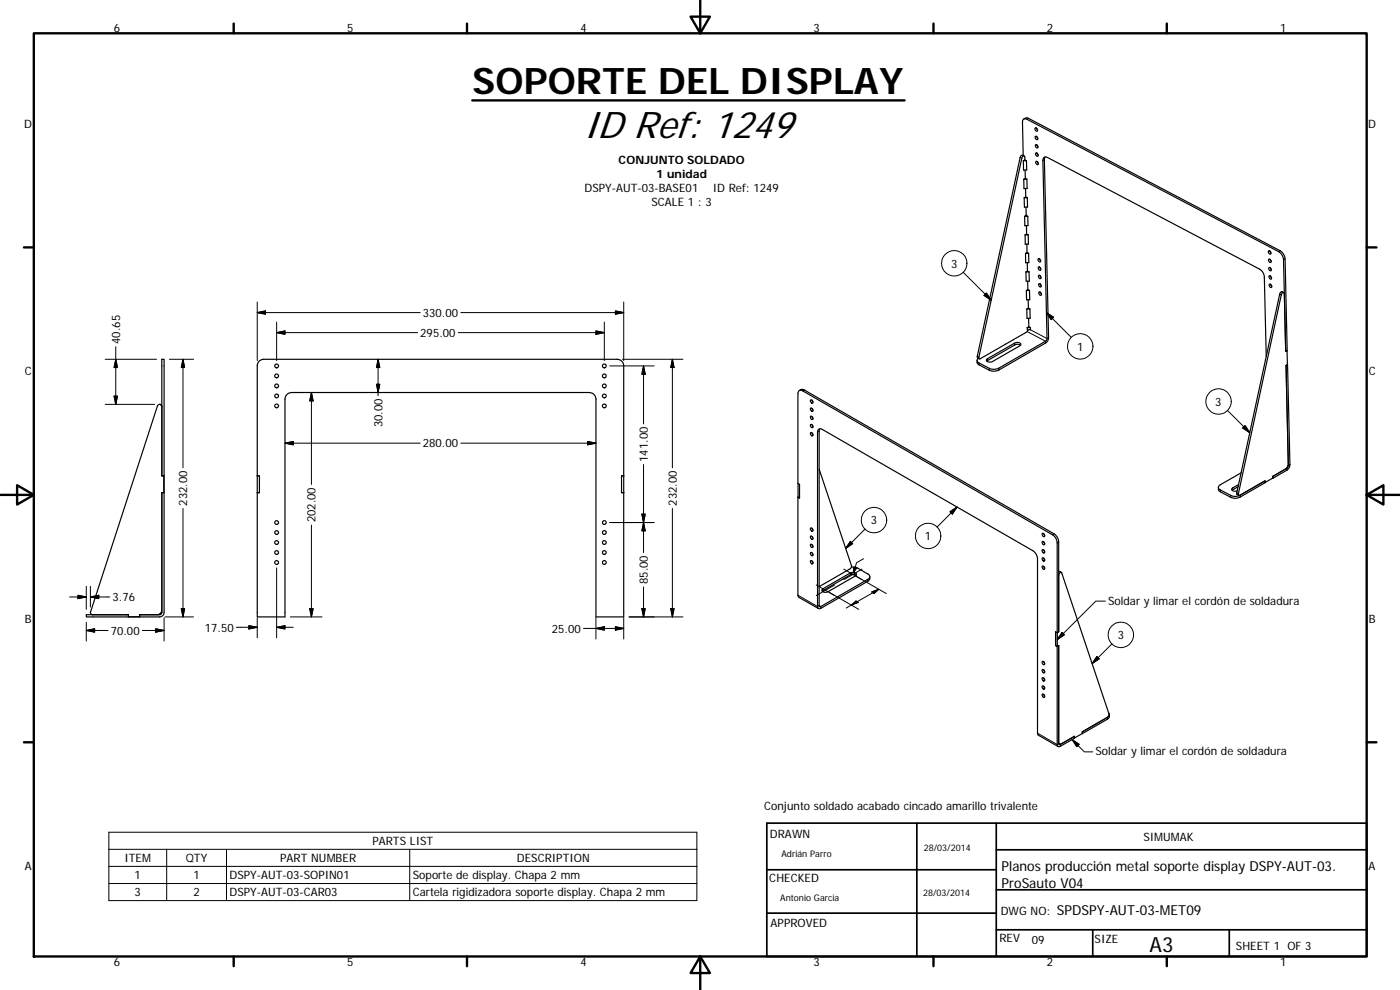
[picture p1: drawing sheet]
<svg xmlns="http://www.w3.org/2000/svg" width="420mm" height="297mm" viewBox="0 0 420 297" stroke-linecap="round" stroke-linejoin="round" font-family="sans-serif">
<g fill="none" stroke="#000" stroke-width=".36">
<path d="M307.3 35.7l.8-.4 .6 .2 75.5 39.7a3.1 3.1 0 0 1 1.5 2.5l.6 27.5-.4 .3M310.7 38.4a.52 .52 0 0 1 .7 .3 .52 .52 0 0 1-.4 .7 .65 .65 0 0 1-.3-1zM311.1 38.5l.3 .5M307.1 46.6l-.2-9.9a.87 .87 0 0 1 .3-.9 .87 .87 0 0 1 1 0l75.5 39.7a3.2 3.2 0 0 1 1.5 2.5l.7 27.5M307.4 46.8l-.7-.2-.5 .6-12.9 59.7v.4l.6 .4M307.6 48v-.9a.49 .49 0 0 0-.7-.2 .49 .49 0 0 0-.2 .6l-13 60 .4 .2 10-5.8M307.6 48l-.5 .2M307.6 48l.4 .2M307.6 51l.1 2.5M307.7 53.5l-.5 .3M307.7 53.5l.5 .3M307.8 56.6v2.5"/>
<path d="M307.8 59.1l-.4 .3M307.8 59.1l.5 .2M308 48.2h-.9M308 48.2l.1 2.8h-.9l-.1-2.8M308.2 53.8h-1M308.2 53.8l.1 2.8h-1l-.1-2.8M308.3 59.3l-.9 .1M308.3 59.3l.1 2.8h-1v-2.7M310.7 40.9a.56 .56 0 0 1 .7 .3 .56 .56 0 0 1-.2 .7 .74 .74 0 0 1-.5-1zM310.8 43.4a.55 .55 0 0 1 .6 .3 .55 .55 0 0 1-.2 .7 .74 .74 0 0 1-.4-1zM310.8 46a.54 .54 0 0 1 .7 .2 .54 .54 0 0 1-.2 .7 .7 .7 0 0 1-.5-.9zM310.9 48.5a.54 .54 0 0 1 .6 .2 .54 .54 0 0 1-.1 .7l-.4-.3z"/>
<path d="M311.1 41l.4 .6M311.2 43.5l.3 .5M311.2 46l.4 .6M311.3 48.5l.3 .5M313.7 47.1l-.3 .8 1.3 53.4a1.99 1.99 0 0 1-.9 1.6l-14 8.1a3.3 3.3 0 0 1-2.9 .1l-3.4-1.9-.3-1.1M307.9 62.1l.1 2.4M308 64.7l-.5 .2M308 64.5v.2M308 64.7l.5 .2M308 67.7l.1 2.5M308.1 70.2l-.5 .3M308.1 70.2l.5 .3"/>
<path d="M308.2 73.3v2.5M308.2 75.8l-.4 .3M308.2 75.8l.5 .2M308.3 78.8v2.5M308.5 64.9h-1M308.5 64.9v2.8h-.9l-.1-2.8M308.6 70.5h-1M308.6 70.5v2.8h-.9l-.1-2.8M308.7 76l-.9 .1M308.7 76l.1 2.8h-1v-2.7M311.6 77.6a.56 .56 0 0 1 .6 .3 .56 .56 0 0 1-.1 .7 .74 .74 0 0 1-.5-1zM312 77.7l.3 .6"/>
<path d="M380.7 75.3a.54 .54 0 0 1 .6 .3 .54 .54 0 0 1-.1 .7 .73 .73 0 0 1-.5-1zM380.8 77.8a.54 .54 0 0 1 .6 .3 .54 .54 0 0 1-.2 .7 .72 .72 0 0 1-.4-1zM381.1 75.3l.3 .6M381.2 77.9l.3 .5M308.3 81.3l-.4 .3M308.3 81.3l.5 .3M308.4 84.4l.1 2.5M308.5 86.9l-.5 .3M308.5 86.9l.5 .2M308.6 99l-.8 .8-3.7 2.1M308.6 89.9v2.6M308.6 92.5l-.4 .2"/>
<path d="M308.6 92.5l.5 .2M308.7 95.5l.1 2.5M308.8 98l-.5 .3M308.8 98l.4 .3M308.8 81.6h-.9M308.8 81.6l.1 2.8h-.9l-.1-2.8M309 87.1l-1 .1M309 87.1v2.8l-.9 .1-.1-2.8M309.1 92.7h-.9M309.1 92.7l.1 2.8h-1v-2.8M309.2 98.3h-.9M309.2 98.3v.6l-.9 .1v-.7"/>
<path d="M311.7 80.1a.61 .61 0 0 1 .6 .4 .61 .61 0 0 1-.2 .6 .68 .68 0 0 1-.4-1zM311.8 85.2a.56 .56 0 0 1 .6 .2 .56 .56 0 0 1-.2 .7 .74 .74 0 0 1-.4-.9zM311.8 82.6a.52 .52 0 0 1 .6 .3 .52 .52 0 0 1-.3 .7 .64 .64 0 0 1-.3-1zM311.8 87.7a.55 .55 0 0 1 .7 .3 .55 .55 0 0 1-.2 .6 .74 .74 0 0 1-.5-.9zM312 80.2l.4 .6M312.1 82.7l.4 .5M312.2 85.2l.3 .6M312.2 87.7l.3 .6M380.8 80.3a.56 .56 0 0 1 .7 .3 .56 .56 0 0 1-.2 .7 .74 .74 0 0 1-.5-1zM380.9 85.3a.54 .54 0 0 1 .7 .3 .54 .54 0 0 1-.2 .7 .7 .7 0 0 1-.5-1zM381 82.7a.57 .57 0 0 1 .5 .4 .57 .57 0 0 1-.2 .7l-.1-.1a.66 .66 0 0 1-.2-1zM381.2 80.3l.4 .6"/>
<path d="M381.3 82.8l.3 .6M381.3 85.3l.4 .6M384.6 87.5l-.1 .1M384.8 87.5h.1M384.8 87.5l-.4 .1-.3 .5-12.9 59.8v.4l.6 .4M384.8 87.5l.5 .3M385.5 88.1a.5 .5 0 0 0-.7-.3 .5 .5 0 0 0-.3 .7l-12.8 59.6v.5h.4M77.6 108.5l.6-.4 1-.3h106a1.97 1.97 0 0 1 2 2v75.3h-8.4v-65.3a2 2 0 0 0-1.9-2h-89.4a2.05 2.05 0 0 0-2 2v65.3h-8.3v-75.3zM239.9 117.2l.6-.4 .9 .2 74.9 43.2a3.2 3.2 0 0 1 1.4 2.4v27M296.1 107.9l8.4-5a1.04 1.04 0 0 1 1.1-.2 1.04 1.04 0 0 1 .7 .8l-8.6 5.1a1.03 1.03 0 0 1-1.6-.7zM306.3 103.6a1.54 1.54 0 0 0-1.8-.1l-8.3 4.9M380 106.9l-.6-23.7a2.97 2.97 0 0 0-1.4-2.4l-63.6-33.6a.88 .88 0 0 0-1 0 .88 .88 0 0 0-.4 1l1.2 53.5-.4 .7-14 8.1a3.4 3.4 0 0 1-2.9 0l-3.1-1.6a.78 .78 0 0 1-.6-.6 .78 .78 0 0 1 .4-.8"/>
<path d="M386.2 105.2h.1M386.3 105.2l-.4 .3M386.3 105.2l.1 4.2M386.4 109.4l-.4 .2 .6 30.2-.4 .7-4.2 2.4v.5M386.4 109.4h.1M386.4 109.4l.7 30a2.07 2.07 0 0 1-.9 1.7l-4.2 2.4M386.4 109.4l-.4 .3M47.9 121.3l.4 .2M48.4 121.5l.1 .4M48.5 122h.1M48.6 122a.67 .67 0 0 0-.6-.7 .67 .67 0 0 0-.7 .5l-20.2 62 .2 .4 .5 .2M243.3 122.5a.54 .54 0 0 1 .6 .3 .54 .54 0 0 1-.2 .6l-.4-.4z"/>
<path d="M243.3 127.4a.53 .53 0 0 1 .6 .3 .53 .53 0 0 1-.2 .6 .73 .73 0 0 1-.4-.9zM243.3 129.8a.56 .56 0 0 1 .6 .3 .56 .56 0 0 1-.2 .7 .77 .77 0 0 1-.4-1zM243.3 120a.53 .53 0 0 1 .6 .3 .53 .53 0 0 1-.2 .7 .71 .71 0 0 1-.4-1zM243.3 124.9a.54 .54 0 0 1 .6 .3 .54 .54 0 0 1-.2 .7 .72 .72 0 0 1-.4-1zM243.7 129.9l.3 .5M243.7 120.1l.3 .5M243.7 125l.3 .5M243.7 122.5l.3 .6M243.7 127.4l.3 .6M246.1 128.7l-.3 .7 .1 52.5 .4 .1 14.1-8.2a.84 .84 0 0 0 .6-.8 .84 .84 0 0 0-.6-.8l-3.3-1.9-1.6-.2M386.6 139.1a1.99 1.99 0 0 1-.9 1.7l-3.7 2.1v.5M48.6 147.8h.6"/>
<path d="M48.6 142.7h.6v5.1M48.6 142.8h.6v5h-.6M48.6 147.8v36M49.2 142.7v-34.9h-.6v35M49.2 147.8v36a1.37 1.37 0 0 1-1.3 1.3h-22v-.7h1.9M77.9 142.8l-.7-.1h.7v5.1h-.7M187.2 142.8l-.7-.1v5.1h.7M239.5 145.1l.5 .2v4.2l-.5-.4M239.5 149.1l.5 .3M243.3 158.4a.54 .54 0 0 1 .6 .3 .54 .54 0 0 1-.2 .7l-.4-.4zM243.7 158.5l.3 .5M245.8 140.8l9.8 29-.5 .9-9.3 5.3"/>
<path d="M365.7 146.2l.2 1.1 3.4 1.9a3.2 3.2 0 0 0 2.9-.1l7.4-4.3v-.5l-7.4 4.3M371.6 146l-1.8 1.1M371.7 145.4l-1.8 1a.52 .52 0 0 0-.2 .7 .52 .52 0 0 0 .7 .3l.9-.1M372.5 141.9l-6.3 3.6a.81 .81 0 0 0-.5 .7 .81 .81 0 0 0 .5 .8l3.1 1.6a3 3 0 0 0 2.7 .1M382 143.4l-2.4 1.4 .1-.5-7.6 4.3M243.3 160.9a.56 .56 0 0 1 .6 .3 .56 .56 0 0 1-.2 .7 .75 .75 0 0 1-.4-1zM243.3 168.2a.54 .54 0 0 1 .6 .3 .54 .54 0 0 1-.2 .7 .72 .72 0 0 1-.4-1zM243.3 165.8a.54 .54 0 0 1 .6 .3 .54 .54 0 0 1-.2 .7l-.4-.5zM243.3 163.3a.53 .53 0 0 1 .6 .3 .53 .53 0 0 1-.2 .7 .73 .73 0 0 1-.4-1zM243.7 165.8l.3 .6M243.7 163.4l.3 .5M243.7 160.9l.3 .6"/>
<path d="M243.7 168.3l.3 .5M246.8 176.8l8.4-4.9a1.08 1.08 0 0 1 1.8 .7l-8.5 4.9a1.07 1.07 0 0 1-1.8-.6zM256.9 172.6a1.41 1.41 0 0 0-1.7-.1l-8.5 4.9M261 173v.9l-.3 .4-14.4 8.2a.6 .6 0 0 1-.6 .1 .6 .6 0 0 1-.3-.6v-52.3a.87 .87 0 0 1 .4-.9 .87 .87 0 0 1 1 0l63.2 36.4a3.1 3.1 0 0 1 1.4 2.5v52.5l.2 .4 6 3.4M312.7 169.9a.51 .51 0 0 1 .7 .2 .51 .51 0 0 1-.1 .7l-.4-.2zM312.7 165a.51 .51 0 0 1 .7 .2 .51 .51 0 0 1-.1 .7l-.4-.2zM312.8 160a.55 .55 0 0 1 .6 .4 .55 .55 0 0 1-.1 .6l-.6-.6zM312.8 162.5a.54 .54 0 0 1 .6 .3 .54 .54 0 0 1-.1 .7l-.6-.6zM312.9 167.3a.57 .57 0 0 1 .5 .4 .57 .57 0 0 1-.1 .7l-.2-.1a.62 .62 0 0 1-.2-1zM313.2 162.6l.3 .5M313.2 160.1l.3 .6M313.2 165l.3 .5"/>
<path d="M313.2 169.9l.3 .6M313.2 167.4l.3 .6M317.7 172.6v-.2a.57 .57 0 0 1 .3-.5 .57 .57 0 0 1 .6 0l14.3 42.5-.5 .8-7.6 4.4M317.7 171.5l.8 .2M27.8 184.4h10.8M38.5 184.4v.7M41.9 184.4v.7M48.4 183.8h.2M48.5 183.5l-.6 .8M48.6 183.8l-.2 .4-.5 .2h-6v.7h-3.3v-.7M48.6 183.1a1.34 1.34 0 0 1-1.4 1.3M245.6 182.6l-5.9-3.4-.2-.6v-60.5a.89 .89 0 0 1 .4-.9 .89 .89 0 0 1 1 .1l74.9 43.1a3 3 0 0 1 1.5 2.5v60.5a.57 .57 0 0 0 .3 .6 .57 .57 0 0 0 .6-.1l4.2-2.4v-.6l-4.2 2.5-.5-.2v-29.5l-.4 .2"/>
<path d="M312.8 198.5a.54 .54 0 0 1 .6 .3 .54 .54 0 0 1-.1 .6 .73 .73 0 0 1-.5-.9zM313.2 198.5l.3 .6M316.8 193.7l.5 .3M316.8 189.6v4M316.8 193.6l.5 .3M316.9 193.7h-.1M317.3 189.8l-.5-.3v4.2M317.3 189.8h.1M317.7 193.7l-.4 .3M317.7 189.6h.1M317.7 189.5l-.4 .3M317.7 189.6l-.4 .2"/>
<path d="M312.7 208.4a.51 .51 0 0 1 .7 .2 .51 .51 0 0 1-.1 .7l-.4-.3zM312.8 203.4a.55 .55 0 0 1 .6 .3 .55 .55 0 0 1-.1 .7l-.6-.6zM312.8 205.8a.54 .54 0 0 1 .6 .3 .54 .54 0 0 1-.1 .7l-.6-.6zM312.9 200.9a.56 .56 0 0 1 .6 .3 .56 .56 0 0 1-.2 .7l-.2-.1a.62 .62 0 0 1-.2-.9zM313.2 201l.3 .5M313.2 203.4l.3 .6M313.2 208.3l.3 .6M313.2 205.9l.3 .5M324.8 219.6v.5M332.3 215.2l-7.5 4.4M332.8 214l.1 .7-.4 .4M332.9 214.4v.8l-.3 .4-7.8 4.5"/>
<path d="M317.7 223l.3 .2M322.4 221.4h.1M322.4 221.4v-.5l-3.7 2.2a.57 .57 0 0 1-.7 .1 .57 .57 0 0 1-.3-.6M324.8 220.1l-2.4 1.3"/>
<circle cx="83" cy="115.8" r=".56"/>
<circle cx="83" cy="118.8" r=".56"/>
<circle cx="83" cy="112.8" r=".56"/>
<circle cx="83" cy="109.8" r=".57"/>
<circle cx="181.4" cy="118.8" r=".57"/>
<circle cx="181.4" cy="115.8" r=".57"/>
<circle cx="181.4" cy="112.8" r=".57"/>
<circle cx="181.4" cy="109.8" r=".57"/>
<circle cx="83" cy="121.8" r=".56"/>
<circle cx="181.4" cy="121.8" r=".57"/>
<circle cx="83" cy="156.8" r=".56"/>
<circle cx="83" cy="159.8" r=".56"/>
<circle cx="181.4" cy="159.8" r=".57"/>
<circle cx="181.4" cy="156.8" r=".57"/>
<circle cx="83" cy="162.8" r=".56"/>
<circle cx="83" cy="168.8" r=".57"/>
<circle cx="83" cy="165.8" r=".56"/>
<circle cx="181.4" cy="162.8" r=".57"/>
<circle cx="181.4" cy="168.8" r=".58"/>
<circle cx="181.4" cy="165.8" r=".57"/>
</g>
<g fill="none" stroke="#000" stroke-width=".3">
<path d="M308.7 35.5l-.5 .3M306.2 47.2l.5 .3M313.4 47.9l-.4 .3M384.2 75.2l-.5 .3M385.7 77.7l-.5 .3M77.2 90.6v17.6M77.2 93.8l2.5-.5v1zM77.2 93.8h48.9M83 96.6v11.6M83 99.8l2.5-.5v1zM83 99.8h42.3M137.5 99.8h43.9"/>
<path d="M138.3 93.8h48.9M178.8 99.3l2.6 .5-2.6 .5zM181.4 96.6v11.6M184.7 93.3l2.5 .5-2.5 .5zM187.2 90.6v17.6M289.1 81.7l8.4 8.4M296 87.9l1.5 2.2-2.2-1.5zM308.2 99.5l5.6 2.9v.5M309.2 98.9l5 2.7 .5-.3M314 93.8l2.2 1.4-.7 .7zM314 93.8l7.5 7.4M384.1 88.2l.4 .3"/>
<path d="M31.6 107.8h15.4M34.2 118.9h1.1l-.6 2.4zM34.7 104v17.3M34.7 107.8l.6 2.5h-1.1zM50.8 107.8h7.3M54.9 107.8v32.6M54.9 107.8l.5 2.5h-1zM93.5 117.8v27.6M93.5 117.8l.5 2.5h-1zM113 115.3h1l-.5 2.5zM113.5 107.8l.5 2.5h-1zM113.5 107.8v10.9"/>
<path d="M183 109.8h13.3M186.8 107.8h18.2M193.1 109.8v17.4M193.1 109.8l.5 2.5h-1zM201.8 107.8v32.6M201.8 107.8l.5 2.5h-1zM241.4 117l-.5 .3M293.3 106.9l.5 .3M293.8 108.9v.6M296.3 107.6l.1 .6M296.9 110.5v.6M299.8 110.5v.5"/>
<path d="M304.5 102.9v.6M31.6 121.3h14.8M85.5 133l2.5-.5v1zM126.1 133h-40.6M138.3 133h40.5M176.4 132.5l2.4 .5-2.4 .5zM193.1 139.4v26.4M245.8 129.4l-.4 .3M368.4 123.2l6.7 6.6M373.7 127.7l1.4 2.1-2.2-1.4zM387.1 139.4l-.5 .2M54.9 152.5v32.6"/>
<path d="M93.5 157.5v27.6M183 156.8h13.3M192.6 154.3h1l-.5 2.5zM193.1 156.8l.5 2.5h-1zM201.8 152.5v32.6M259.6 158.7l-5.8 5.8M285.1 153.5l2.1-1.4-1.4 2.1zM287.2 152.1l-6 6M366.2 147l.1 .6M369.3 148.6v.6M369.9 146.4l.1 .6M371.2 147.9l.5 .2"/>
<path d="M372.2 148.6v.5M386.1 140.5l.1 .6M20.9 179.1h5M23.4 178.6l2.5 .5-2.5 .5zM25.9 175.9v6.9M27.1 179.1l2.5-.5v1zM27.1 175.9v6.2M32.9 179.1h-5.8M83 170.4v21M193.1 176.1v9M239.5 178.6l5.9 3.4 .4-.3 .5 .3v.5M245 175.5l12.7 7.3"/>
<path d="M247 176.7v.5M250.5 175.5l-5.5 3.2M253.2 170.8l2.8 1.6M255.2 162.4l.7 .7-2.1 1.4zM255.2 171.9v.6M256 172.4l10 5.7M256 172.4l-2.8 1.5M256.1 170.3l1 .1-.9 1.3zM258.7 170.8l-2.7 1.6M259.2 167.6l-2.1 1.2-.9 2.9M260.4 173.8v.6M261.6 177.6l2.1-.8-1.4 1.3z"/>
<path d="M263.7 176.8l-9.7 5.6M316.3 160.2l-.5 .2M317.7 162.6l-.4 .3M25.9 189.2l2.5-.5v1zM25.9 189.2h6.5M25.9 186.7v5.6M42.7 189.2h6.5M46.7 188.7l2.5 .5-2.5 .5zM49.2 185.4v6.9M49.5 185.1h8.6M54.4 182.6h1l-.5 2.5zM70.9 188.2h6.3"/>
<path d="M74.7 187.7l2.5 .5-2.5 .5zM77.2 185.4v6M83 188.2l2.5-.5v1zM83 188.2h5M87.1 185.1h9.5M93 182.6h1l-.5 2.5zM175.1 188.6h12.1M178.8 188.6l2.6-.6v1.1zM178.8 185.4v6.3M184.7 188l2.5 .6-2.5 .5zM187.2 185.4v6.3M188.8 185.1h16.2"/>
<path d="M192.6 182.6h1l-.5 2.5zM201.3 182.6h1l-.5 2.5zM255.5 181.5l1.4-1.2 .7 .4zM318.7 189.8l.7 .7-2.1 1.4zM329.2 197l.7 .7-2.1 1.4zM331.8 180.4h-2.9l-11.6 11.5M333.7 193.2l-5.9 5.9M311.4 220l5.9 3.4 .4-.3 .5 .3v.5M332.3 215.2v.6M321.7 221.9l3.7 3.7h2.5M321.7 221.9l2.1 1.4-.6 .7zM32.7 249.7h176.4v20.5h-176.4z"/>
<path d="M32.7 254.8h176.4M32.7 259.9h176.4M50 254.8v15.4M68 254.8v15.4M123 254.8v15.4M32.7 265.1h176.4"/>
<circle cx="286.4" cy="79" r="3.8"/>
<circle cx="324.2" cy="103.9" r="3.8"/>
<circle cx="365.7" cy="120.5" r="3.8"/>
<circle cx="262.3" cy="156.1" r="3.8"/>
<circle cx="278.6" cy="160.8" r="3.8"/>
<circle cx="336.4" cy="190.5" r="3.8"/>
</g>
<g fill="none" stroke="#000" stroke-width=".71">
<path d="M10.1 10h400.1v277h-400.1zM70.1 7.1v2.9M140.2 7.1v2.9M207.3 5h5.8l-2.9 5zM210.2 0v10M280.2 7.1v2.9M350.2 7.1v2.9M141.7 30.1h129.8M7.2 74.2h2.9M410.2 74.2h2.9M.2 148.5h9.9M5.1 145.6l5 2.9-5 2.9z"/>
<path d="M410.2 148.5l5-2.9v5.8zM410.2 148.5h9.9M7.2 222.7h2.9M410.2 222.7h2.9M70.1 287v2.9M140.2 287v2.9M210.2 287l2.9 5h-5.8zM210.2 287v10M280.2 287v2.9M350.2 287v2.9"/>
</g>
<path d="M230.1 247h180.1v40h-180.1zM275.2 247v40M299 255h111.2M299 247v40M230.1 274h68.9M230.1 261h68.9M299 279h111.2M299 267h111.2M327.9 279v8M368.9 279v8" fill="none" stroke="#000" stroke-width=".51"/>
<g fill="#000" stroke="#000" stroke-width=".3">
<path d="M77.2 93.8l2.5-.5v1zM83 99.8l2.5-.5v1zM184.7 93.3l2.5 .5-2.5 .5zM296 87.9l1.5 2.2-2.2-1.5zM314 93.8l2.2 1.4-.7 .7zM34.2 118.9h1.1l-.6 2.4zM34.7 107.8l.6 2.5h-1.1zM54.9 107.8l.5 2.5h-1zM113 115.3h1l-.5 2.5zM113.5 107.8l.5 2.5h-1zM178.8 99.3l2.6 .5-2.6 .5zM193.1 109.8l.5 2.5h-1z"/>
<path d="M201.8 107.8l.5 2.5h-1zM85.5 133l2.5-.5v1zM93.5 117.8l.5 2.5h-1zM176.4 132.5l2.4 .5-2.4 .5zM373.7 127.7l1.4 2.1-2.2-1.4zM192.6 154.3h1l-.5 2.5zM193.1 156.8l.5 2.5h-1zM285.1 153.5l2.1-1.4-1.4 2.1zM23.4 178.6l2.5 .5-2.5 .5zM27.1 179.1l2.5-.5v1zM255.2 162.4l.7 .7-2.1 1.4zM256.1 170.3l1 .1-.9 1.3z"/>
<path d="M261.6 177.6l2.1-.8-1.4 1.3zM25.9 189.2l2.5-.5v1zM46.7 188.7l2.5 .5-2.5 .5zM54.4 182.6h1l-.5 2.5zM74.7 187.7l2.5 .5-2.5 .5zM83 188.2l2.5-.5v1zM93 182.6h1l-.5 2.5zM178.8 188.6l2.6-.6v1.1zM184.7 188l2.5 .6-2.5 .5zM192.6 182.6h1l-.5 2.5zM201.3 182.6h1l-.5 2.5zM255.5 181.5l1.4-1.2 .7 .4z"/>
<path d="M318.7 189.8l.7 .7-2.1 1.4zM329.2 197l.7 .7-2.1 1.4zM321.7 221.9l2.1 1.4-.6 .7z"/>
</g>
<text font-size="11.6" x="175.2" y="41.5">ID Ref: 1249</text>
<text font-size="11" x="141.7" y="28.3">SOPORTE DEL DISPLAY</text>
<text font-size="6.3" x="345" y="285.6">A3</text>
<g font-size="4.1">
<text x="300.6" y="261.5">Planos producción metal soporte display DSPY-AUT-03.</text>
<text x="300.6" y="266.4">ProSauto V04</text>
<text x="317.2" y="274.4">SPDSPY-AUT-03-MET09</text>
</g>
<g font-size="3.5">
<text x="34.2" y="9.6">6</text>
<text x="104.2" y="9.6">5</text>
<text x="174.2" y="9.6">4</text>
<text x="244.2" y="9.6">3</text>
<text x="314.2" y="9.6">2</text>
<text x="384.2" y="9.6">1</text>
<text x="7.3" y="38.4">D</text>
<text x="410.6" y="38.4">D</text>
<text x="185.7" y="49.3">CONJUNTO SOLDADO</text>
<text x="197" y="53.5">1 unidad</text>
<text x="175.4" y="57.6">DSPY-AUT-03-BASE01</text>
<text x="213.9" y="57.6">ID Ref: 1249</text>
<text x="195.5" y="61.8">SCALE 1 : 3</text>
<text x="285.4" y="80.3">3</text>
<text x="126.9" y="95.1">330.00</text>
<text x="126.1" y="101.1">295.00</text>
<text x="36.1" y="103.2" transform="rotate(-90 36.1 103.2)">40.65</text>
<text x="323.2" y="105.2">1</text>
<text x="7.4" y="112.6">C</text>
<text x="410.8" y="112.6">C</text>
<text x="364.7" y="121.8">3</text>
<text x="114.8" y="128.2" transform="rotate(-90 114.8 128.2)">30.00</text>
<text x="126.9" y="134.3">280.00</text>
<text x="194.4" y="138.6" transform="rotate(-90 194.4 138.6)">141.00</text>
<text x="56.2" y="151.7" transform="rotate(-90 56.2 151.7)">232.00</text>
<text x="203.1" y="151.7" transform="rotate(-90 203.1 151.7)">232.00</text>
<text x="94.7" y="156.7" transform="rotate(-90 94.7 156.7)">202.00</text>
<text x="261.3" y="157.3">3</text>
<text x="277.6" y="162.1">1</text>
<text x="194.4" y="175.3" transform="rotate(-90 194.4 175.3)">85.00</text>
<text x="33.8" y="180.4">3.76</text>
<text x="332.5" y="181.4">Soldar y limar el cordón de soldadura</text>
<text x="7.4" y="186.9">B</text>
<text x="33.2" y="190.4">70.00</text>
<text x="61.5" y="189.5">17.50</text>
<text x="165.6" y="189.8">25.00</text>
<text x="335.4" y="191.8">3</text>
<text x="410.8" y="186.9">B</text>
<text x="328.7" y="226.7">Soldar y limar el cordón de soldadura</text>
<text x="229.3" y="243.1">Conjunto soldado acabado cincado amarillo trivalente</text>
<text x="231.1" y="251.4">DRAWN</text>
<text x="111.8" y="253.5">PARTS LIST</text>
<text x="343.2" y="252.3">SIMUMAK</text>
<text x="7.4" y="261.1">A</text>
<text x="37.3" y="258.6">ITEM</text>
<text x="40.4" y="263.8">1</text>
<text x="55.7" y="258.7">QTY</text>
<text x="58" y="263.8">1</text>
<text x="68.9" y="263.8">DSPY-AUT-03-SOPIN01</text>
<text x="84.1" y="258.6">PART NUMBER</text>
<text x="123.9" y="263.8">Soporte de display. Chapa 2 mm</text>
<text x="155.1" y="258.7">DESCRIPTION</text>
<text x="410.8" y="261.1">A</text>
<text x="40.4" y="268.9">3</text>
<text x="58" y="268.9">2</text>
<text x="68.9" y="268.9">DSPY-AUT-03-CAR03</text>
<text x="123.9" y="269">Cartela rigidizadora soporte display. Chapa 2 mm</text>
<text x="230.9" y="264.6">CHECKED</text>
<text x="300.3" y="274.5">DWG NO:</text>
<text x="231.3" y="278.2">APPROVED</text>
<text x="299.9" y="282.6">REV</text>
<text x="309.7" y="283.3">09</text>
<text x="328.5" y="283">SIZE</text>
<text x="370.9" y="285.1">SHEET 1 OF 3</text>
<text x="34.2" y="289.9">6</text>
<text x="104.2" y="289.9">5</text>
<text x="174.2" y="289.9">4</text>
<text x="244.2" y="289.9">3</text>
<text x="314.2" y="289.9">2</text>
<text x="384.2" y="289.9">1</text>
</g>
<g font-size="2.7">
<text x="234.5" y="257.1">Adrián Parro</text>
<text x="277.3" y="255.2">28/03/2014</text>
<text x="277" y="268.7">28/03/2014</text>
<text x="234.2" y="270.2">Antonio Garcia</text>
</g>
</svg>
